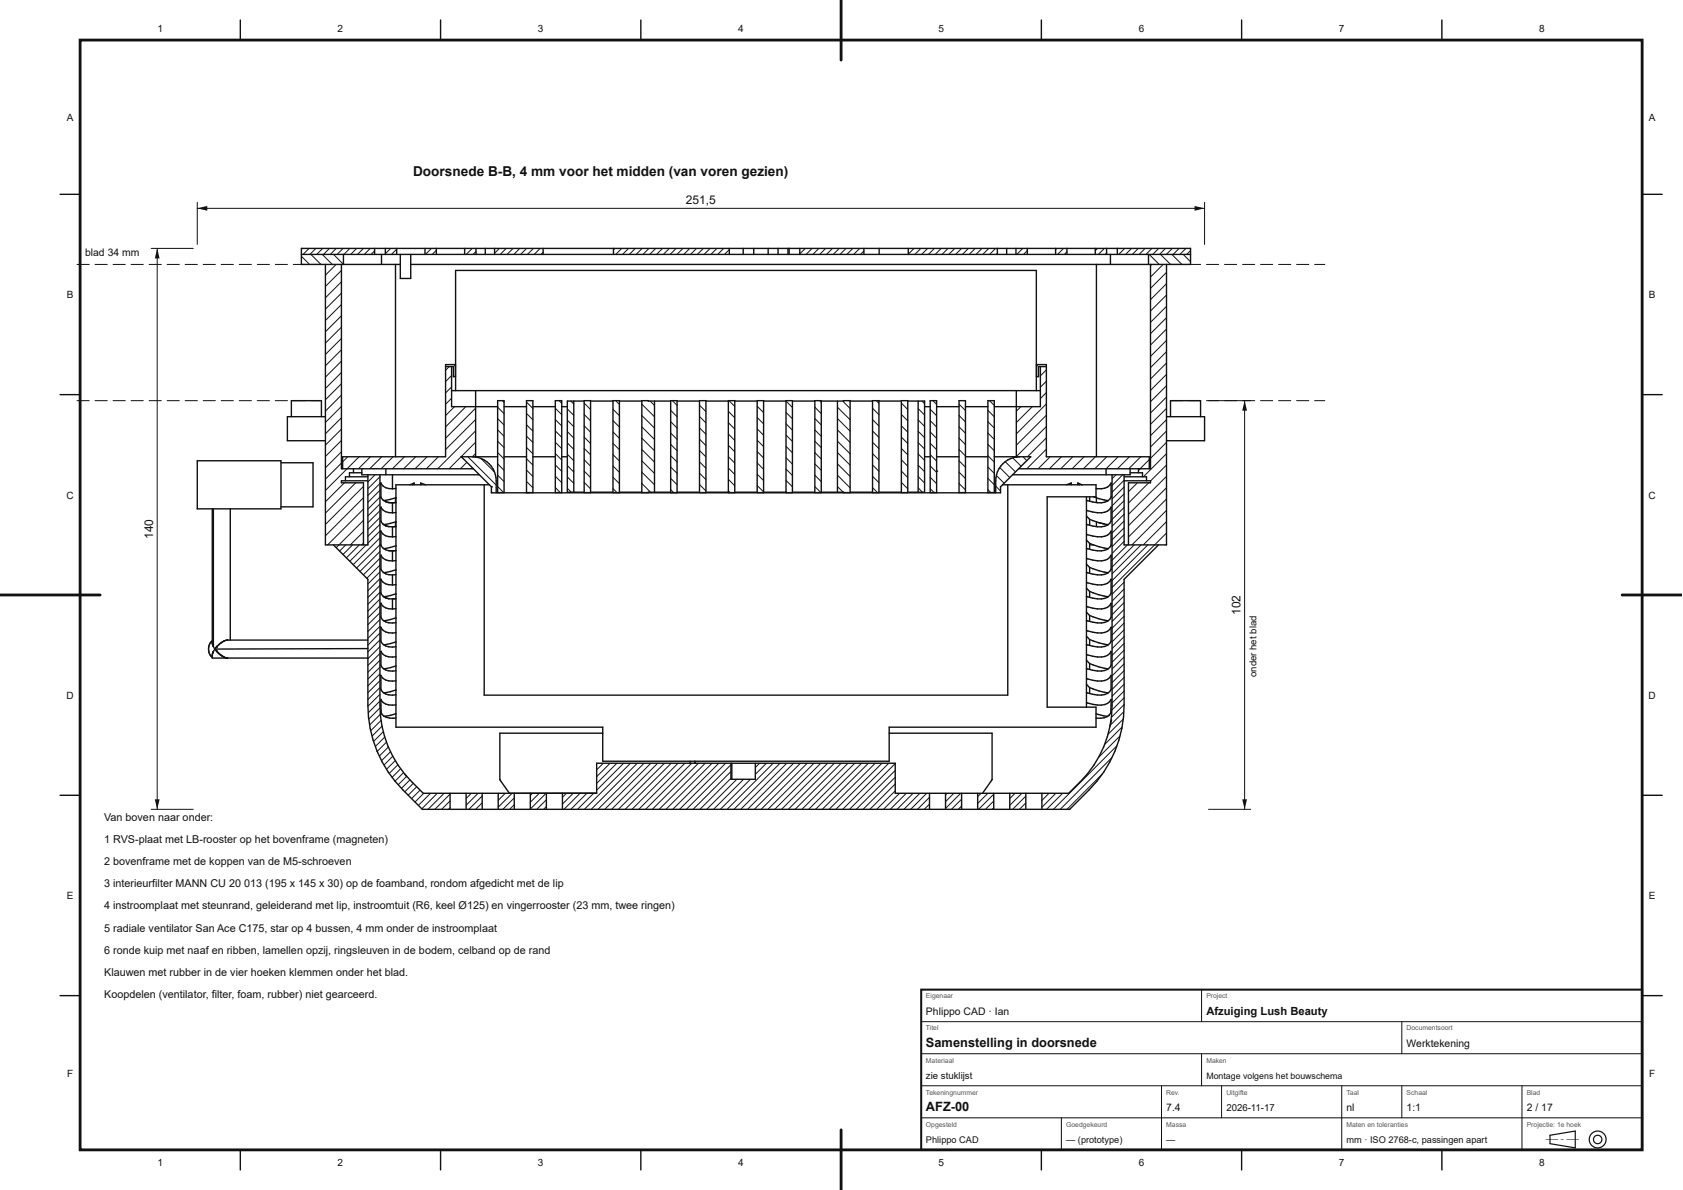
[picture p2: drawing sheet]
<svg xmlns="http://www.w3.org/2000/svg" width="420mm" height="297mm" viewBox="0 0 420 297" stroke-linecap="round" stroke-linejoin="round" font-family="sans-serif">
<g fill="none" stroke="#111" stroke-width=".35">
<path d="M75.2 63.5h222M81.2 66v70h10.7M85.2 66v51h33M85.7 63.5v2.5M93.5 62v1.5M95.2 63.5v2.5M96.2 62v1.5M98.7 66v48M99 62v1.5M99.9 66h-24.7v-4h222v4h-194.7M106.1 62v1.5M108.9 62v1.5"/>
<path d="M116 62v1.5M118.8 62v1.5M121.2 62v1.5M123.5 62v1.5M135.6 62v1.5M153.2 62v1.5M182.1 62v1.5M185.6 62v1.5M188.2 62v1.5M191.8 62v1.5M194.3 62v1.5M196.7 62v1.5"/>
<path d="M197 62v1.5M199.7 62v1.5M215.7 62v1.5M219.5 62v1.5M226.8 62v1.5M249 62v1.5M251.3 62v1.5M253.7 62v1.5M256.5 62v1.5M263.6 62v1.5M266.4 62v1.5M273.5 62v1.5"/>
<path d="M273.7 66v48M276.3 62v1.5M277.2 63.5v2.5M279 62v1.5M286.7 63.5v2.5M287.2 66v51h-32.9M291.2 66v70h-10.5M111.2 91.5h2v2.5h.5M112.7 97.5h147M112.7 91.5v10h11.5M113.6 91v.2h.1M113.7 97.5v-30h145v30"/>
<path d="M113.7 91h-2.5v23h-25.7v3M118.7 97.5v16.5M253.7 97.5v16.5M258.7 91h2.5v23h25.7v3M258.8 91.2v2.8M258.9 91v.2h-.2M259.7 91.5v10h-11.5M261.2 91.5h-1.9v2.5h-.6M88.2 117v1M90.3 118h-3.1v1M91.8 120h-6.6v.5h5.5v15.5M91.8 119h-5.6v1"/>
<path d="M115.2 114h9M125.8 101.5h5.6M133 101.5h5.6M140.2 101.5h1.4M230.8 101.5h1.4M233.8 101.5h5.6M241 101.5h5.6M248.2 114h9.1M280.7 120h6.5v.5h-5.5v15.5M280.7 119h5.5v1M282.2 118h3v1M284.2 117v1"/>
<path d="M98.7 124.2v1.2M98.7 130.2v1.2M272 136h1M273.7 124.2v1.2M273.7 130.2v1.2"/>
</g>
<circle cx="253.7" cy="114" r=".17" fill="#111"/>
<g fill="none" stroke="#111" stroke-width=".35">
<path d="M115.2 114l7.5 7.5M257.3 114l-7.5 7.5M122.7 123h127.1M147.4 122.8h5.6M154.6 122.8h5.6M167.4 122.9l1.6 .1M181.8 122.9l1.6 .1M183.4 122.8h5.6M190.6 122.8h5.6M196.2 122.9l1.6 .1M212.2 122.8h5.6M226.6 122.8h4.2"/>
<path d="M239.4 122.9h1.6M246.6 122.9h1.6"/>
</g>
<circle cx="122.7" cy="121.5" r=".17" fill="#111"/>
<path d="M124.2 122.9h1.6M132 122.9l-.6 .1M138.6 122.9h1.6M141.6 122.8h4.2M249.8 121.5h.1" fill="none" stroke="#111" stroke-width=".35"/>
<circle cx="233.8" cy="117.6" r=".17" fill="#111"/>
<g fill="none" stroke="#111" stroke-width=".35">
<path d="M131.4 100h1.6v22.9h-1.6zM145.8 100h1.6v22.9h-1.6zM153 100h1.6v22.9h-1.6zM174.6 100h1.6v22.9h-1.6zM189 100h1.6v22.9h-1.6zM203.4 100h1.6v22.9h-1.6zM217.8 100h1.6v22.9h-1.6zM225 100h1.6v22.9h-1.6zM232.2 100h1.6v22.9h-1.6zM49.2 115h20.9v12h-20.9zM90.3 117v1.5h29.4M91.8 118.5v17.5"/>
<path d="M94.9 118.5v57.5a27.3 27.3 0 0 0 6.6 17.8M96.3 117v1.5M98 118.5v3.5M117.9 114a6 6 0 0 1 6 6v3M125.8 114h5.6M133 114h5.6M140.2 114h1.4M143.3 100.1v22.7M145.8 100.1h-4.2v22.7M147.4 100.1h5.6M154.6 100.1h5.6M163.4 100.1v22.7"/>
<path d="M167.4 100.1l-7.2-.1v22.9l7.2-.1M169 100.1h5.6M176.2 100.1h5.6M183.4 100.1h5.6M190.6 100.1h5.6M197.8 100.1h5.6M205 100.1l7.2-.1v22.9l-7.2-.1M209.1 100.1v22.7M212.2 100.1h5.6M219.4 100.1h5.6M226.6 100.1h4.2v22.7M229.2 100.1v22.7"/>
<path d="M230.8 114h1.4M233.8 114h5.6M241 114h5.6M254.6 114a6 6 0 0 0-6 6v3M276.2 117v1.5M277.7 118.5v57.5l-.2 2.6-.4 2.7M280.7 118.5v17.5M282.2 117v1.5h-29.4M83.2 136l8.6 8.6v31.4a30 30 0 0 0 8.8 21.2l4.8 4.8h161.7l4.8-4.8a29.9 29.9 0 0 0 8.8-21.2v-31.4l8.5-8.6M95.1 120.6a2.6 2.6 0 0 0 2.9 1.4M95.1 132.6a2.6 2.6 0 0 0 2.9 1.4M95.1 138.6a2.6 2.6 0 0 0 2.9 1.4"/>
<path d="M95.1 126.6a2.6 2.6 0 0 0 2.9 1.4M95.1 124.1h.1M95.1 130.1h.1M95.1 136.1h.1M95.1 120.6v3.5M95.1 126.6v3.5M95.1 132.6v3.5M95.1 138.6v3.5M95.1 130.1a2.32 2.32 0 0 0 2 1.3M95.1 136.1a2.58 2.58 0 0 0 2.9 1.4M95.1 124.1l.1 .2M95.1 138.6h.1"/>
<path d="M95.1 132.6h.1M95.1 120.6h.1M95.1 126.6h.1M95.2 124.3h.1M95.2 124.3a3 3 0 0 0 2.8 1.2M95.7 130.9l1.4 .5M97.1 131.4l.9 .1M98 125.5v2.5M98 131.5v2.5M98 137.5v2.5M98 131.5l.9-.1-.9 .1M98.8 124.2h.1"/>
<path d="M98.8 124.2l-3 .7M98.8 130.2h.1M98.8 130.2l-3 .7M98.8 136.2h.1M98.8 136.2l-3 .7M98.9 121.9l-.9 .1M98.9 133.9l-.9 .1M98.9 139.9l-.9 .1M98.9 127.9l-.9 .1M98.9 137.4l-.9 .1M98.9 125.4l-.9 .1M103.4 120.6l-1.1 .4"/>
<path d="M103.4 120.6v.4M103.4 120.6l-.4 .4M105 120.6l1.3 .4M105 120.6v.4M105 120.6h.1M120.9 121v52.5h130.7v-52.5M122.2 121h-23.3v60.5h51.6v8.5h71.5v-8.5h51.6v-5h-12.2v-52.5h12.2v-3h-23.3M122.7 121.5v1.5M124.2 122.9v-22.9h1.6v22.9M138.6 122.9v-22.9h1.6v22.9M167.4 122.9v-22.9h1.6v22.9M169 122.8h5.6"/>
<path d="M176.2 122.8h5.6M181.8 122.9v-22.9h1.6v22.9M196.2 122.9v-22.9h1.6v22.9M197.8 122.8h5.6M219.4 122.8h5.6M239.4 122.9v-22.9h1.6v22.9M246.6 122.9v-22.9h1.6v22.9M249.8 121.5v1.5M267.4 120.6l-1.2 .4M267.4 120.6v.4M267.4 120.6h.1M269.1 120.6l1.1 .4"/>
<path d="M269.1 120.6l.4 .4M269.1 120.6v.4M271.3 127.4l.3 .1a7 7 0 0 0 4.9 .1l.9-1v3.5a2.94 2.94 0 0 1-3.4 1.4l-2.7-.6M271.3 133.4l.3 .1a7 7 0 0 0 4.9 .1l.9-1v3.5a2.94 2.94 0 0 1-3.4 1.4l-2.7-.6M271.3 139.4l.3 .1a7 7 0 0 0 4.9 .1l.9-1v3.5a2.94 2.94 0 0 1-3.4 1.4l-2.7-.6M271.3 128.8l.7 .8M271.3 134.8l.7 .8M271.3 124v52.5M272 135.6l2.4 .8 2.3 .5M272 129.6l2.4 .8 2.3 .5M272 124v1.1M272 129.6v1.5"/>
<path d="M272 135.6v1.5M273 124l3.7 .9M273.6 121.9a3.3 3.3 0 0 0 3.8-1.3v3.5a2.94 2.94 0 0 1-3.4 1.4l-2.7-.6M53 160a2.7 2.7 0 0 0 0 4M95.1 156.6a3.1 3.1 0 0 0 3.8 1.3M95.1 150.6a2.6 2.6 0 0 0 2.9 1.4M95.1 144.6a2.6 2.6 0 0 0 2.9 1.4M95.1 154.1h.1M95.1 142.1h.1M95.1 148.1h.1M95.1 144.6v3.5M95.1 150.6v3.5"/>
<path d="M95.1 156.6v3.5M95.1 154.1a3.1 3.1 0 0 0 3.8 1.3M95.1 148.1a2.63 2.63 0 0 0 2.9 1.4M95.1 142.1l.1 .2M95.1 156.6h.1M95.1 144.6h.1M95.1 150.6h.1M95.2 142.3a2.93 2.93 0 0 0 2.8 1.2M98 143.5v2.5M98 149.5v2.5M98.8 148.2h.1M98.8 148.2l-3 .7"/>
<path d="M98.8 154.2h.1M98.8 154.2l-3 .7M98.8 142.2h.1M98.8 142.2l-3 .7M98.9 151.9l-.9 .1M98.9 145.9l-.9 .1M98.9 143.4l-.9 .1M98.9 149.4l-.9 .1M271.3 145.4l.3 .1a7 7 0 0 0 4.9 .1l.9-1v3.5M271.3 151.4l.3 .1a7 7 0 0 0 4.9 .1l.9-1v3.5M271.3 157.4l.3 .1a7 7 0 0 0 4.9 .1l.9-1v3.5a2.94 2.94 0 0 1-3.4 1.4l-2.7-.6M271.3 140.8l.7 .8"/>
<path d="M271.3 146.8l.7 .8M271.3 152.8l.7 .8M271.3 158.8l.7 .8M272 153.6l2.4 .8 2.3 .5M272 159.6l2.4 .8 2.3 .5M272 141.6l2.4 .8 2.3 .5M272 147.6l2.4 .8 2.3 .5M272 141.6v1.5M272 147.6v1.5M272 153.6v1.5M272 159.6v1.5M277.4 154.1a2.92 2.92 0 0 1-3.4 1.4l-2.7-.6"/>
<path d="M277.4 148.1a2.92 2.92 0 0 1-3.4 1.4l-2.7-.6M53 164.2h38.8M53 160.4h.1M53 160.4v.2M53 160.6h.1M53 160.6l.1 .3M56.5 164.2h.3M95.1 174.6a3.1 3.1 0 0 0 3.8 1.3M95.1 168.6a3.1 3.1 0 0 0 3.8 1.3M95.1 162.6a3.1 3.1 0 0 0 3.8 1.3M95.1 160.1h.1M95.1 166.1h.1"/>
<path d="M95.1 172.1h.1M95.1 174.6l.1 3.4M95.1 162.6v3.5M95.1 168.6v3.5M95.1 172.1a3.1 3.1 0 0 0 3.8 1.3M95.1 166.1a3.1 3.1 0 0 0 3.8 1.3M95.1 160.1a3.1 3.1 0 0 0 3.8 1.3M95.1 174.6h.1M95.1 162.6h.1M95.1 168.6h.1M95.2 178l.5 .6 .8 .4M95.2 178h.1"/>
<path d="M96.4 179l1.8 .3M98.8 160.2h.1M98.8 160.2l-3 .7M98.8 166.2h.1M98.8 166.2l-3 .7M98.8 172.2h.1M98.8 172.2l-3 .7M98.9 179.2l-.8 .1M98.9 178.1l-2.9 .7M271.3 163.4l.3 .1a7 7 0 0 0 4.9 .1l.9-1v3.5a2.94 2.94 0 0 1-3.4 1.4l-2.7-.6M271.3 169.4l.3 .1a7 7 0 0 0 4.9 .1l.9-1v3.5a2.94 2.94 0 0 1-3.4 1.4l-2.7-.6M271.3 175.4l.3 .1a7 7 0 0 0 4.9 .1l.9-1-.1 3.4"/>
<path d="M271.3 164.8l.7 .8M271.3 170.8l.7 .8M272 171.6l2.4 .8 2.3 .5M272 165.6l2.4 .8 2.3 .5M272 165.6v1.5M272 171.6v1.5M273.6 178.1l2.9 .7M275.7 179.1l-2.1 .1M276.9 178.5l-1.3 .6M277 178.5l-.3 .1M277.3 178h.1M277.3 178l-.4 .5"/>
<path d="M277.5 179.7a28.3 28.3 0 0 1-7.8 15.4l-2.9 2.9h-43.3v-7.5h-40.8v4M101 193.1l4.7 4.9h43.3v-7.5h33.5v4M112.4 198v4M116.4 198v4M120.4 198v4M124.4 198v4M124.8 194.6h.1M124.8 194.6l2.4 3.4M128.4 198v4M132.4 198v4M136.4 198v4M140.4 198v4"/>
<path d="M150.5 183h-25.7v11.6M172.3 190v.5M173.5 190l.1 .5-.1-.5M188.6 190.5v4h-6.1M222 183h25.7v11.6M232.1 198v4M236.1 198v4M240.1 198v4M244.1 198v4M247.7 194.6h.1M247.7 194.6l-2.4 3.4M248.1 198v4"/>
<path d="M252.1 198v4M256.1 198v4M260.1 198v4"/>
</g>
<circle cx="53.1" cy="160.9" r=".17" fill="#111"/>
<g fill="none" stroke="#111" stroke-width=".35">
<path d="M56.1 159.9h.1M56.1 159.9l-.2 .1M56.3 159.8l-.2 .1M56.3 159.8h.1M56.8 159.7l-.5 .1M53 163.7h.1M53 163.6h.1M53 160.7v.1M53 163.2v.4M53.1 163.1l-.1 .1M53.1 160.9l.1 .2M53.1 163v.1"/>
<path d="M53.1 163l-.1 .2M53.2 161.1l.1 .3M53.2 162.8v.1M53.2 162.9l-.1 .1M53.3 162.6l-.1 .3M53.3 162.6h.1M53.4 162.4h.1M53.5 161.8h.1M53.5 161.8l.2 .2M53.7 162.1l.5 .3M53.7 162l.5 .6M53.8 161.8l-.1 .2"/>
<path d="M53.8 161.8l-.3 .4M53.8 161.8h.1M54 161.5v.1M54 161.5l-.2 .3M54.2 162.6l.2 .2M54.2 161.3l-.2 .2M54.2 161.3h.1M54.4 162.9l.2 .2M54.6 160.9l-.4 .4M54.6 160.9h.1M54.8 163.2l.2 .2M54.8 163.2v.1"/>
<path d="M54.8 163.3l.5 .3M54.8 163.2l-.2-.2 .2 .3M55 163.4l.5 .3M55 160.6l-.4 .3M55 163.4l.2 .2M55.2 163.6h.1M55.2 160.4h.1M55.2 160.4l-.2 .2M55.5 163.7l.4 .3M55.5 163.7h.1M55.7 160.1h.1M55.7 160.1l-.5 .3"/>
<path d="M55.9 164l.6 .2M55.9 160h.1M55.9 164h.1M55.9 160l-.2 .1M56.5 164.2h.1M91.8 161.9l-38.1 .1"/>
</g>
<circle cx="54" cy="161.6" r=".17" fill="#111"/>
<g fill="none" stroke="#111" stroke-width=".35">
<path d="M99.9 63.5v6h2.6v-6M70.1 115.5h8v11h-8M72.7 104v-4h7.5v4M81.2 104h-9.5v6h9.5M257.3 114h.1M291.2 104h9.5v6h-9.5M292.2 104v-4h7.5v4M53 127v33.4M53.3 127v34.4M57.5 127v32.7M56.7 159.8h35.1M53 163.6v.6"/>
<path d="M53.2 161.1h.1M53.3 161.3v.1M53.3 161.4h.1M53.4 161.6h.1M54 161.6h.1M54.2 161.3h.1M54.8 160.7h.1"/>
</g>
<circle cx="115.2" cy="114" r=".17" fill="#111"/>
<g fill="none" stroke="#111" stroke-width=".25">
<path d="M49.2 50.5v10.5M49.2 52h251.5M300.7 50.5v10.5M75.2 64l2.1 2M75.5 62l-.3 .2M77.2 62l-1.5 1.5M77.6 63.5l2.5 2.5M78.9 62l-1.5 1.5M80.5 63.5l2.5 2.5M80.6 62l-1.5 1.5M82.3 62l-1.5 1.5M83.3 63.5l2.4 2.5"/>
<path d="M83.9 66l-2.7 2.7M84 62l-1.5 1.5M85.2 78.8l-4 4M85.2 76l-4 4M85.2 73.2l-4 4M85.2 70.3l-4 4M85.2 67.5l-4 4M85.7 62l-1.5 1.5M87.4 62l-1.5 1.5M89 62l-1.5 1.5M90.7 62l-1.5 1.5M92.4 62l-1.5 1.5"/>
<path d="M93.5 62.6l-.9 .9M97.5 62l-1.3 1.3M99 62.2l-1.3 1.3M107.7 62l-1.5 1.5M108.9 62.5l-1 1M116.2 62l-.2 .2M117.9 62l-1.5 1.5M118.8 62.8l-.7 .7M124.7 62l-1.2 1.2M126.4 62l-1.5 1.5M128.1 62l-1.5 1.5M129.8 62l-1.5 1.5"/>
<path d="M131.5 62l-1.5 1.5M133.2 62l-1.5 1.5M134.9 62l-1.5 1.5M135.6 63l-.5 .5M153.5 62l-.3 .4M155.2 62l-1.5 1.5M156.9 62l-1.5 1.5M158.6 62l-1.5 1.5M160.3 62l-1.5 1.5M162 62l-1.5 1.5M163.7 62l-1.5 1.5M165.4 62l-1.5 1.5"/>
<path d="M167.1 62l-1.5 1.5M168.8 62l-1.5 1.5M170.5 62l-1.5 1.5M172.2 62l-1.5 1.5M173.9 62l-1.5 1.5M175.6 62l-1.5 1.5M177.3 62l-1.5 1.5M179 62l-1.5 1.5M180.7 62l-1.5 1.5M182.1 62.3l-1.2 1.2M201.1 62l-1.4 1.4M202.8 62l-1.5 1.5"/>
<path d="M204.4 62l-1.5 1.5M206.1 62l-1.5 1.5M207.8 62l-1.5 1.5M209.5 62l-1.5 1.5M211.2 62l-1.5 1.5M212.9 62l-1.5 1.5M214.6 62l-1.5 1.5M215.7 62.7l-.9 .8M228.2 62l-1.4 1.4M229.9 62l-1.5 1.5M231.6 62l-1.5 1.5M233.3 62l-1.5 1.5"/>
<path d="M235 62l-1.5 1.5M236.7 62l-1.5 1.5M238.4 62l-1.5 1.5M240.1 62l-1.5 1.5M241.8 62l-1.5 1.5M243.5 62l-1.5 1.5M245.2 62l-1.5 1.5M246.9 62l-1.5 1.5M248.6 62l-1.5 1.5M249 63.3l-.2 .2M253.7 62h.1M255.4 62l-1.5 1.5"/>
<path d="M256.5 62.6l-.9 .9M263.8 62l-.2 .3M265.5 62l-1.5 1.5M266.4 62.9l-.7 .6M274 62l-.5 .6M275.7 62l-1.5 1.5M276.3 63.1l-.4 .4M279.1 62l-.1 .2M280.8 62l-1.5 1.5M282.5 62l-1.5 1.5M284.2 62l-1.5 1.5M285.9 62l-1.5 1.5"/>
<path d="M286.9 63.5l2.5 2.5M287.6 66l-.4 .3M287.6 62l-1.5 1.5M289.3 62l-1.5 1.5M289.8 63.5l2.5 2.5M290.4 66l-3.2 3.2M291 62l-1.5 1.5M291.2 79.3l-4 4M291.2 76.5l-4 4M291.2 73.6l-4 4M291.2 70.8l-4 4M291.2 68l-4 4"/>
<path d="M292.6 63.5l2.5 2.5M292.7 62l-1.5 1.5M294.4 62l-1.5 1.5M295.4 63.5l1.8 1.8M296.1 62l-1.5 1.5M297.2 62.5l-.9 1M85.2 98.6l-4 4M85.2 95.8l-4 4M85.2 93l-4 4M85.2 90.1l-4 4M85.2 87.3l-4 4M85.2 84.5l-4 4"/>
<path d="M85.2 81.6l-4 4M112.2 91.5l-1 .9M112.7 99.4l-1.5 1.5M112.7 96.6l-1.5 1.5M112.7 93.7l-1.5 1.5M125.4 100l.4 .4M139.6 100l.6 .7M153.7 100l.9 .9M167.9 100l1.1 1.2M182 100l1.4 1.4M190.5 100l.1 .2M204.6 100l.4 .4"/>
<path d="M218.8 100l.6 .7M232.9 100l.9 .9M247.1 100l1.1 1.2M261.2 98l-1.5 1.5M261.2 95.1l-1.5 1.5M261.2 92.3l-1.5 1.5M291.2 99.1l-4 4M291.2 96.3l-4 4M291.2 93.4l-4 4M291.2 90.6l-4 4M291.2 87.8l-4 4M291.2 84.9l-4 4"/>
<path d="M291.2 82.1l-4 4M85.2 115.6l-4 4M85.2 112.8l-4 4M85.2 109.9l-4 4M85.2 107.1l-4 4M85.2 104.3l-4 4M85.2 101.4l-4 4M86.8 114l-1.3 1.3M89.7 114l-8.5 8.4M91.9 118.5l-.1 .1M92.5 114l-3 3M93.6 118.5l-1.8 1.8"/>
<path d="M94.9 119l-3.1 3M95.3 114l-3 3M98.1 114l-3 3M101 114l-3 3M103.8 114l-3 3M106.6 114l-3 3M109.5 114l-3 3M113.5 101.5l-2.3 2.2M116.3 101.5l-5.1 5M116.6 115.4l-1.7 1.6M116.8 114l7.1 7.1M118 116.8l-.2 .2"/>
<path d="M118.7 113.2l-.8 .8M118.7 110.4l-6.6 6.6M118.7 107.5l-9.4 9.5M118.7 104.7l-7.5 7.5M118.7 101.9l-7.5 7.5M120.1 114.4l3.4 3.4M124.2 101.6l1.6 1.6M124.2 104.5l1.6 1.6M124.2 107.3l1.6 1.6M124.2 110.1l1.6 1.6M124.2 112.9l1.6 1.6M124.2 115.8l1.6 1.6"/>
<path d="M124.2 118.6l1.6 1.6M131.4 100.3l1.6 1.6M131.4 103.2l1.6 1.6M131.4 106l1.6 1.6M131.4 108.8l1.6 1.6M131.4 111.7l1.6 1.6M131.4 114.5l1.6 1.6M131.4 117.3l1.6 1.6M138.6 101.9l1.6 1.6M138.6 104.7l1.6 1.6M138.6 107.5l1.6 1.6M138.6 110.4l1.6 1.6"/>
<path d="M138.6 113.2l1.6 1.6M138.6 116l1.6 1.6M138.6 118.9l1.6 1.6M141.6 102.1l1.7 1.6M141.6 104.9l1.7 1.6M141.6 107.7l1.7 1.6M141.6 110.5l1.7 1.7M141.6 113.4l1.7 1.6M141.6 116.2l1.7 1.6M141.6 119l1.7 1.6M142.5 100.1l.8 .7M145.8 100.6l1.6 1.6"/>
<path d="M145.8 103.4l1.6 1.6M145.8 106.3l1.6 1.6M145.8 109.1l1.6 1.6M145.8 111.9l1.6 1.6M145.8 114.7l1.6 1.6M145.8 117.6l1.6 1.6M153 102.1l1.6 1.6M153 105l1.6 1.6M153 107.8l1.6 1.6M153 110.6l1.6 1.6M153 113.5l1.6 1.6M153 116.3l1.6 1.6"/>
<path d="M153 119.1l1.6 1.6M160.2 100.9l3.2 3.1M160.2 103.7l3.2 3.1M160.2 106.5l3.2 3.2M160.2 109.3l3.2 3.2M160.2 112.2l3.2 3.1M160.2 115l3.2 3.2M160.2 117.8l3.2 3.2M162.3 100.1l1.1 1.1M167.4 102.4l1.6 1.6M167.4 105.2l1.6 1.6M167.4 108.1l1.6 1.6"/>
<path d="M167.4 110.9l1.6 1.6M167.4 113.7l1.6 1.6M167.4 116.5l1.6 1.6M167.4 119.4l1.6 1.6M174.6 101.1l1.6 1.6M174.6 103.9l1.6 1.6M174.6 106.8l1.6 1.6M174.6 109.6l1.6 1.6M174.6 112.4l1.6 1.6M174.6 115.3l1.6 1.6M174.6 118.1l1.6 1.6M181.8 102.7l1.6 1.6"/>
<path d="M181.8 105.5l1.6 1.6M181.8 108.3l1.6 1.6M181.8 111.1l1.6 1.6M181.8 114l1.6 1.6M181.8 116.8l1.6 1.6M181.8 119.6l1.6 1.6M189 101.4l1.6 1.6M189 104.2l1.6 1.6M189 107l1.6 1.6M189 109.9l1.6 1.6M189 112.7l1.6 1.6M189 115.5l1.6 1.6"/>
<path d="M189 118.3l1.6 1.6M196.2 100.1l1.6 1.6M196.2 102.9l1.6 1.6M196.2 105.8l1.6 1.6M196.2 108.6l1.6 1.6M196.2 111.4l1.6 1.6M196.2 114.2l1.6 1.6M196.2 117.1l1.6 1.6M196.2 119.9l1.6 1.6M203.4 101.6l1.6 1.6M203.4 104.5l1.6 1.6M203.4 107.3l1.6 1.6"/>
<path d="M203.4 110.1l1.6 1.6M203.4 113l1.6 1.6M203.4 115.8l1.6 1.6M203.4 118.6l1.6 1.6M209.1 101.6l3.1 3.2M209.1 104.5l3.1 3.1M209.1 107.3l3.1 3.1M209.1 110.1l3.1 3.2M209.1 112.9l3.1 3.2M209.1 115.8l3.1 3.1M209.1 118.6l3.1 3.2M210.4 100.1l1.8 1.9"/>
<path d="M217.8 101.9l1.6 1.6M217.8 104.7l1.6 1.6M217.8 107.6l1.6 1.6M217.8 110.4l1.6 1.6M217.8 113.2l1.6 1.6M217.8 116l1.6 1.6M217.8 118.9l1.6 1.6M225 100.6l1.6 1.6M225 103.4l1.6 1.6M225 106.3l1.6 1.6M225 109.1l1.6 1.6M225 111.9l1.6 1.6"/>
<path d="M225 114.8l1.6 1.6M225 117.6l1.6 1.6M229.2 102l1.6 1.6M229.2 104.8l1.6 1.6M229.2 107.6l1.6 1.6M229.2 110.5l1.6 1.6M229.2 113.3l1.6 1.6M229.2 116.1l1.6 1.6M229.2 118.9l1.6 1.7M230.2 100.1l.6 .7M232.2 102.2l1.6 1.6M232.2 105l1.6 1.6"/>
<path d="M232.2 107.8l1.6 1.6M232.2 110.6l1.6 1.6M232.2 113.5l1.6 1.6M232.2 116.3l1.6 1.6M232.2 119.1l1.6 1.6M239.4 100.9l1.6 1.6M239.4 103.7l1.6 1.6M239.4 106.5l1.6 1.6M239.4 109.4l1.6 1.6M239.4 112.2l1.6 1.6M239.4 115l1.6 1.6M239.4 117.8l1.6 1.6"/>
<path d="M246.6 102.4l1.6 1.6M246.6 105.2l1.6 1.6M246.6 108.1l1.6 1.6M246.6 110.9l1.6 1.6M246.6 113.7l1.6 1.6M246.6 116.6l1.6 1.6M246.6 119.4l1.6 1.6M248.8 118.7l1.9 1.9M249.6 116.7l2.5 2.5M251 115.2l2.5 2.6M252.8 114.3l2.1 2.1M254.9 101.5l-1.2 1.1"/>
<path d="M255.4 114l1 1M257.7 101.5l-4 4M261.2 112.1l-4.8 4.9M261.2 109.3l-4.7 4.7M261.2 106.5l-7.5 7.5M261.2 103.6l-7.5 7.5M261.2 100.8l-7.5 7.5M262.2 114l-3 3M265 114l-3 3M267.8 114l-3 3M270.7 114l-3 3M273.5 114l-3 3"/>
<path d="M276.3 114l-3 3M278.6 118.5l-.9 1M279.2 114l-3 3M280.3 118.5l-2.6 2.7M280.7 119.9l-3 3M282 114l-3 3M284.8 114l-3 3M286.9 114.7l-2.7 2.7M291.2 118.9l-9.5 9.5M291.2 116.1l-4 4M291.2 113.2l-5.7 5.8M291.2 110.4l-4 4"/>
<path d="M291.2 107.6l-4 4M291.2 104.7l-4 4M291.2 101.9l-4 4M86 120.5l-4.8 4.7M86.3 136l-1.5 1.5M88 136l-2.4 2.4M88.8 120.5l-7.6 7.6M89.7 136l-3.2 3.2M90.7 135.5l-.4 .5M90.7 132.7l-3.2 3.3M90.7 129.9l-6.8 6.8M90.7 127l-8.9 9"/>
<path d="M90.7 124.2l-9.5 9.5M90.7 121.4l-9.5 9.5M91.4 136l-4.1 4.1M94.9 125.8l-3.1 3M94.9 139.3l-4.2 4.2M94.9 137.7l-5 4.9M94.9 136l-5.9 5.8M94.9 134.3l-6.7 6.6M94.9 132.6l-3.1 3M94.9 130.9l-3.1 3M94.9 129.2l-3.1 3M94.9 127.5l-3.1 3"/>
<path d="M94.9 124.1l-3.1 3M94.9 122.4l-3.1 3M94.9 120.7l-3.1 3M122.7 122.7l.3 .3M124.2 121.4l1.6 1.5M131.4 120.1l1.6 1.6M138.6 121.7l1.3 1.2M141.6 121.9l1 .9M145.8 120.4l1.6 1.6M153 121.9l1 1M160.2 120.7l2.2 2.1M167.4 122.2l.8 .7"/>
<path d="M174.6 120.9l1.6 1.6M181.8 122.5l.5 .4M189 121.2l1.6 1.6M196.2 122.7l.3 .2M203.4 121.4l1.6 1.5M209.1 121.4l1.4 1.4M217.8 121.7l1.3 1.2M225 120.4l1.6 1.6M229.2 121.8l1.1 1M232.2 122l1 .9M239.4 120.7l1.6 1.6M246.6 122.2l.8 .7"/>
<path d="M248.6 121.3l1.2 1.2M280.7 135.1l-3 3M280.7 126.6l-3 3M280.7 133.4l-3 3M280.7 131.7l-3 3M280.7 130l-3 3M280.7 128.3l-3 3M280.7 124.9l-3 3M280.7 123.2l-3 3.1M280.7 121.5l-3 3.1M281.5 136l-3.8 3.8M283.2 136l-5.5 5.5"/>
<path d="M284 120.5l-2.3 2.2M284.9 136l-7.2 7.2M286.6 136l-8.9 8.9M286.8 120.5l-5.1 5.1M291.2 135.9l-.1 .1M291.2 133l-13.5 13.6M291.2 130.2l-5.8 5.8M291.2 127.4l-8.6 8.6M291.2 124.5l-9.5 9.5M291.2 121.7l-9.5 9.5M94.9 159.7l-3.1 3M94.9 158l-3.1 3"/>
<path d="M94.9 156.3l-3.1 3M94.9 154.6l-3.1 3M94.9 152.9l-3.1 3M94.9 151.2l-3.1 3M94.9 149.5l-3.1 3M94.9 147.8l-3.1 3M94.9 146.1l-3.1 3M94.9 144.4l-3.1 3M94.9 142.7l-3.1 3M94.9 141l-3.3 3.3M280.7 158.9l-3 3M280.7 157.2l-3 3"/>
<path d="M280.7 155.5l-3 3M280.7 153.8l-3 3M280.7 152.1l-3 3M280.7 150.4l-3 3M280.7 148.7l-3 3M280.7 147l-3 3M280.7 145.3l-3 3M94.9 175l-3 2.9M94.9 173.3l-3 3M94.9 171.6l-3.1 3M94.9 169.9l-3.1 3M94.9 168.2l-3.1 3"/>
<path d="M94.9 166.5l-3.1 3M94.9 164.8l-3.1 3M94.9 163.1l-3.1 3M94.9 161.4l-3.1 3M94.9 176.7l-2.8 2.8M95 178.3l-2.7 2.6M95.2 179.8l-2.6 2.6M280.4 179.5l-3.8 3.8M280.6 177.6l-3.4 3.4M280.7 175.9l-3.2 3.2M280.7 174.2l-3.1 3M280.7 172.5l-3 3"/>
<path d="M280.7 170.8l-3 3M280.7 169.1l-3 3M280.7 167.4l-3 3M280.7 165.7l-3 3M280.7 164l-3 3M280.7 162.3l-3 3M280.7 160.6l-3 3M95.4 181.3l-2.5 2.4M95.7 182.6l-2.4 2.5M96.1 184l-2.4 2.3M96.5 185.2l-2.3 2.3M97 186.4l-2.3 2.3"/>
<path d="M97.5 187.6l-2.2 2.3M98.1 188.7l-2.2 2.2M98.7 189.8l-2.2 2.2M99.3 190.9l-2.1 2.1M100 191.9l-2.1 2.1M100.8 192.8l-2.2 2.2M101.5 193.7l-2.1 2.2M102.4 194.6l-2.2 2.2M103.2 195.5l-2.1 2.1M104 196.4l-2.1 2.1M104.9 197.2l-2.1 2.1M105.8 198l-2.2 2.2"/>
<path d="M107.5 198l-3 3M109.2 198l-3.9 3.9M110.9 198l-4 4M112.4 199.9l-2.1 2.1M112.4 198.2l-3.8 3.8M117.7 198l-1.3 1.3M119.4 198l-3 3M120.4 198.7l-3.3 3.3M124.5 198l-.1 .1M126.1 198l-1.7 1.8M127.8 198l-3.4 3.5M128.4 199.1l-2.9 2.9"/>
<path d="M132.9 198l-.5 .5M134.6 198l-2.2 2.2M136.3 198l-3.9 3.9M136.4 199.6l-2.4 2.4M141.4 198l-1 1M143.1 198l-2.7 2.7M144.8 198l-4 4M146.5 198l-4 4M148.2 198l-4 4M150.6 190.5l-1.6 1.6M152.3 190.5l-3.3 3.3M154 190.5l-5 5"/>
<path d="M155.7 190.5l-6.7 6.7M157.4 190.5l-11.5 11.5M159.1 190.5l-11.5 11.5M160.8 190.5l-11.5 11.5M162.5 190.5l-11.5 11.5M164.2 190.5l-11.5 11.5M165.9 190.5l-11.5 11.5M167.6 190.5l-11.5 11.5M169.3 190.5l-11.5 11.5M171 190.5l-11.5 11.5M172.7 190.5l-11.5 11.5M174.4 190.5l-11.5 11.5"/>
<path d="M176.1 190.5l-11.5 11.5M177.8 190.5l-11.5 11.5M179.5 190.5l-11.5 11.5M181.2 190.5l-11.5 11.5M182.5 190.9l-11.1 11.1M182.5 194.3l-7.7 7.7M182.5 192.6l-9.4 9.4M184 194.5l-7.5 7.5M185.7 194.5l-7.5 7.5M187.3 194.5l-7.5 7.5M189.7 190.5l-1.1 1.1M191.3 190.5l-2.7 2.8"/>
<path d="M193 190.5l-11.5 11.5M194.7 190.5l-11.5 11.5M196.4 190.5l-11.5 11.5M198.1 190.5l-11.5 11.5M199.8 190.5l-11.5 11.5M201.5 190.5l-11.5 11.5M203.2 190.5l-11.5 11.5M204.9 190.5l-11.5 11.5M206.6 190.5l-11.5 11.5M208.3 190.5l-11.5 11.5M210 190.5l-11.5 11.5M211.7 190.5l-11.5 11.5"/>
<path d="M213.4 190.5l-11.5 11.5M215.1 190.5l-11.5 11.5M216.8 190.5l-11.5 11.5M218.5 190.5l-11.5 11.5M220.2 190.5l-11.5 11.5M221.9 190.5l-11.5 11.5M223.5 197.4l-4.6 4.6M223.5 195.7l-6.3 6.3M223.5 194l-8 8M223.5 192.3l-9.7 9.7M223.5 190.6l-11.4 11.4M224.6 198l-4 4"/>
<path d="M226.3 198l-4 4M228 198l-4 4M229.7 198l-4 4M231.4 198l-4 4M232.1 199l-3 3M236.5 198l-.4 .4M238.2 198l-2.1 2.1M239.9 198l-3.8 3.8M240.1 199.5l-2.6 2.5M244.9 198l-.8 .8M246.6 198l-2.5 2.5M248.1 199.9l-2.1 2.1"/>
<path d="M248.1 198.2l-3.8 3.8M253.4 198l-1.3 1.3M255.1 198l-3 3M256.1 198.7l-3.3 3.3M260.2 198l-.1 .1M261.9 198l-1.8 1.8M263.6 198l-3.5 3.5M265.3 198l-4 4M275.2 193.2l-8.8 8.8M277.6 189.1l-12.9 12.9M278.8 186.2l-15.8 15.8M279.6 183.7l-5.3 5.3"/>
<path d="M280.1 181.5l-4.3 4.3M112.4 201.6l-.4 .4M120.4 200.4l-1.6 1.6M128.4 200.8l-1.2 1.2M136.4 201.3l-.7 .7M232.1 200.7l-1.3 1.3M240.1 201.2l-.9 .8M248.1 201.6l-.4 .4M256.1 200.4l-1.6 1.6"/>
</g>
<g fill="#111">
<path d="M49.2 52l2.5-.6v1.2z"/>
<path d="M298.2 51.4l2.5 .6-2.5 .6z"/>
</g>
<path d="M37.7 62h10.5M39.2 62v140M37.7 202h10.5" fill="none" stroke="#111" stroke-width=".25"/>
<g fill="#111">
<path d="M38.6 199.5h1.2l-.6 2.5z"/>
<path d="M39.2 62l.6 2.5h-1.2z"/>
<path d="M19.2 65.9l3.2 .1-3.2 .1zM23.7 65.9l3.2 .1-3.2 .1zM28.2 65.9l3.2 .1-3.2 .1zM32.7 65.9l3.2 .1-3.2 .1zM37.2 65.9l3.2 .1-3.2 .1zM41.7 65.9l3.2 .1-3.2 .1zM46.2 65.9l3.2 .1-3.2 .1zM50.7 65.9l3.2 .1-3.2 .1zM55.2 65.9l3.2 .1-3.2 .1zM59.7 65.9l3.2 .1-3.2 .1zM64.2 65.9l3.2 .1-3.2 .1zM68.7 65.9l3.2 .1-3.2 .1zM73.2 65.9l3.2 .1-3.2 .1zM77.7 65.9l2.7 .1-2.7 .1z"/>
<path d="M19.2 99.9l3.2 .1-3.2 .1zM23.7 99.9l3.2 .1-3.2 .1zM28.2 99.9l3.2 .1-3.2 .1zM32.7 99.9l3.2 .1-3.2 .1zM37.2 99.9l3.2 .1-3.2 .1zM41.7 99.9l3.2 .1-3.2 .1zM46.2 99.9l3.2 .1-3.2 .1zM50.7 99.9l3.2 .1-3.2 .1zM55.2 99.9l3.2 .1-3.2 .1zM59.7 99.9l3.2 .1-3.2 .1zM64.2 99.9l3.2 .1-3.2 .1zM68.7 99.9l3.2 .1-3.2 .1zM73.2 99.9l3.2 .1-3.2 .1zM77.7 99.9l2.7 .1-2.7 .1z"/>
<path d="M292.2 65.9l3.2 .1-3.2 .1zM296.7 65.9l3.2 .1-3.2 .1zM301.2 65.9l3.2 .1-3.2 .1zM305.7 65.9l3.2 .1-3.2 .1zM310.2 65.9l3.2 .1-3.2 .1zM314.7 65.9l3.2 .1-3.2 .1zM319.2 65.9l3.2 .1-3.2 .1zM323.7 65.9l3.2 .1-3.2 .1zM328.2 65.9l2.7 .1-2.7 .1z"/>
<path d="M292.2 99.9l3.2 .1-3.2 .1zM296.7 99.9l3.2 .1-3.2 .1zM301.2 99.9l3.2 .1-3.2 .1zM305.7 99.9l3.2 .1-3.2 .1zM310.2 99.9l3.2 .1-3.2 .1zM314.7 99.9l3.2 .1-3.2 .1zM319.2 99.9l3.2 .1-3.2 .1zM323.7 99.9l3.2 .1-3.2 .1zM328.2 99.9l2.7 .1-2.7 .1z"/>
</g>
<path d="M301.7 100h10.5M310.7 100v102M301.7 202h10.5" fill="none" stroke="#111" stroke-width=".25"/>
<g fill="#111">
<path d="M310.7 100l.6 2.5h-1.2z"/>
<path d="M310.1 199.5h1.2l-.6 2.5z"/>
</g>
<path d="M20 10h390v277h-390z" fill="none" stroke="#111" stroke-width=".7" stroke-linecap="butt"/>
<path d="M210 0v15M0 148.5h25M405 148.5h14.9M210 282v15" fill="none" stroke="#111" stroke-width=".7"/>
<g fill="none" stroke="#111" stroke-width=".35">
<path d="M60 5v5M110 5v5M160 5v5M210 5v5M260 5v5M310 5v5M360 5v5M15 48.5h5M410 48.5h5M15 98.5h5M410 98.5h5M15 148.5h5"/>
<path d="M410 148.5h5M15 198.5h5M410 198.5h5M15 248.5h5M410 248.5h5M60 287v5M110 287v5M160 287v5M210 287v5M260 287v5M310 287v5M360 287v5"/>
</g>
<path d="M230 247h180v40h-180z" fill="none" stroke="#111" stroke-width=".5"/>
<g fill="none" stroke="#111" stroke-width=".25">
<path d="M230 255h180M300 247v8M350 255v8M230 279h180M230 271h180M230 263h180M265 279v8M290 271v16M300 263v8M305 271v8M335 271v16M350 271v8"/>
<path d="M380 271v16"/>
</g>
<path d="M387 283.3l6.3-1v4.2l-6.3-1.1z" fill="none" stroke="#111" stroke-width=".3"/>
<path d="M385.9 284.3l3.1 .1zM389.7 284.3l.7 .1zM391.1 284.3l3.1 .1z" fill="#111"/>
<g fill="none" stroke="#111" stroke-width=".3">
<circle cx="398.9" cy="284.4" r="1.05"/>
<circle cx="398.9" cy="284.4" r="2.1"/>
</g>
<text font-size="3.4" fill="#111" x="103.1" y="44">Doorsnede B-B, 4 mm voor het midden (van voren gezien)</text>
<g font-size="3.2" fill="#111">
<text x="231.2" y="261.4">Samenstelling in doorsnede</text>
<text x="231.2" y="277.4">AFZ-00</text>
</g>
<g font-size="3" fill="#111">
<text x="171.2" y="51">251,5</text>
<text x="38.2" y="134.5" transform="rotate(-90 38.2 134.5)">140</text>
<text x="309.7" y="153.5" transform="rotate(-90 309.7 153.5)">102</text>
</g>
<text font-size="2.8" fill="#111" x="301.2" y="253.4">Afzuiging Lush Beauty</text>
<g font-size="2.7" fill="#111">
<text x="26" y="205">Van boven naar onder:</text>
<text x="26" y="210.5">1 RVS-plaat met LB-rooster op het bovenframe (magneten)</text>
<text x="26" y="216">2 bovenframe met de koppen van de M5-schroeven</text>
<text x="26" y="221.5">3 interieurfilter MANN CU 20</text>
<text x="60.9" y="221.5">013 (195 x 145 x 30) op de foamband, rondom afgedicht met de lip</text>
<text x="26" y="227">4 instroomplaat met steunrand, geleiderand met lip, instroomtuit (R6, keel Ø125) en vingerrooster (23 mm, twee ringen)</text>
<text x="26" y="232.5">5 radiale ventilator San Ace C175, star op 4 bussen, 4 mm onder de instroomplaat</text>
<text x="26" y="238">6 ronde kuip met naaf en ribben, lamellen opzij, ringsleuven in de bodem, celband op de rand</text>
<text x="26" y="243.5">Klauwen met rubber in de vier hoeken klemmen onder het blad.</text>
<text x="26" y="249">Koopdelen (ventilator, filter, foam, rubber) niet gearceerd.</text>
</g>
<g font-size="2.6" fill="#111">
<text x="21.2" y="64">blad 34 mm</text>
<text x="231.2" y="253.4">Phlippo CAD · Ian</text>
<text x="351.2" y="261.4">Werktekening</text>
<text x="291.2" y="277.4">7.4</text>
<text x="336.2" y="277.4">nl</text>
<text x="351.2" y="277.4">1:1</text>
<text x="381.2" y="277.4">2 / 17</text>
</g>
<g font-size="2.5" fill="#111">
<text x="39.3" y="8">1</text>
<text x="84.3" y="8">2</text>
<text x="134.3" y="8">3</text>
<text x="184.3" y="8">4</text>
<text x="234.3" y="8">5</text>
<text x="284.3" y="8">6</text>
<text x="334.3" y="8">7</text>
<text x="384.3" y="8">8</text>
<text x="16.7" y="30.2">A</text>
<text x="411.7" y="30.2">A</text>
<text x="16.7" y="74.5">B</text>
<text x="411.7" y="74.5">B</text>
<text x="16.6" y="124.5">C</text>
<text x="411.6" y="124.5">C</text>
<text x="16.6" y="174.5">D</text>
<text x="411.6" y="174.5">D</text>
<text x="16.7" y="224.5">E</text>
<text x="411.7" y="224.5">E</text>
<text x="16.7" y="268.7">F</text>
<text x="411.7" y="268.7">F</text>
<text x="39.3" y="291">1</text>
<text x="84.3" y="291">2</text>
<text x="134.3" y="291">3</text>
<text x="184.3" y="291">4</text>
<text x="234.3" y="291">5</text>
<text x="284.3" y="291">6</text>
<text x="334.3" y="291">7</text>
<text x="384.3" y="291">8</text>
</g>
<g font-size="2.4" fill="#111">
<text x="313.7" y="169" transform="rotate(-90 313.7 169)">onder het blad</text>
<text x="231.2" y="269.4">zie stuklijst</text>
<text x="306.2" y="277.4">2026-11-17</text>
</g>
<g font-size="2.3" fill="#111">
<text x="231.2" y="285.4">Phlippo CAD</text>
<text x="266.2" y="285.4">— (prototype)</text>
<text x="291.2" y="285.4">—</text>
<text x="336.2" y="285.4">mm · ISO 2768-c, passingen apart</text>
</g>
<text font-size="2.2" fill="#111" x="301.2" y="269.4">Montage volgens het bouwschema</text>
<g font-size="1.7" fill="#555">
<text x="231.2" y="249.2">Eigenaar</text>
<text x="301.2" y="249.2">Project</text>
<text x="231.2" y="257.2">Titel</text>
<text x="351.2" y="257.2">Documentsoort</text>
<text x="231.2" y="265.2">Materiaal</text>
<text x="301.2" y="265.2">Maken</text>
<text x="231.2" y="273.2">Tekeningnummer</text>
<text x="291.2" y="273.2">Rev.</text>
<text x="306.2" y="273.2">Uitgifte</text>
<text x="336.2" y="273.2">Taal</text>
<text x="351.2" y="273.2">Schaal</text>
<text x="381.2" y="273.2">Blad</text>
<text x="231.2" y="281.2">Opgesteld</text>
<text x="266.2" y="281.2">Goedgekeurd</text>
<text x="291.2" y="281.2">Massa</text>
<text x="336.2" y="281.2">Maten en toleranties</text>
<text x="381.2" y="281.2">Projectie: 1e hoek</text>
</g>
</svg>
